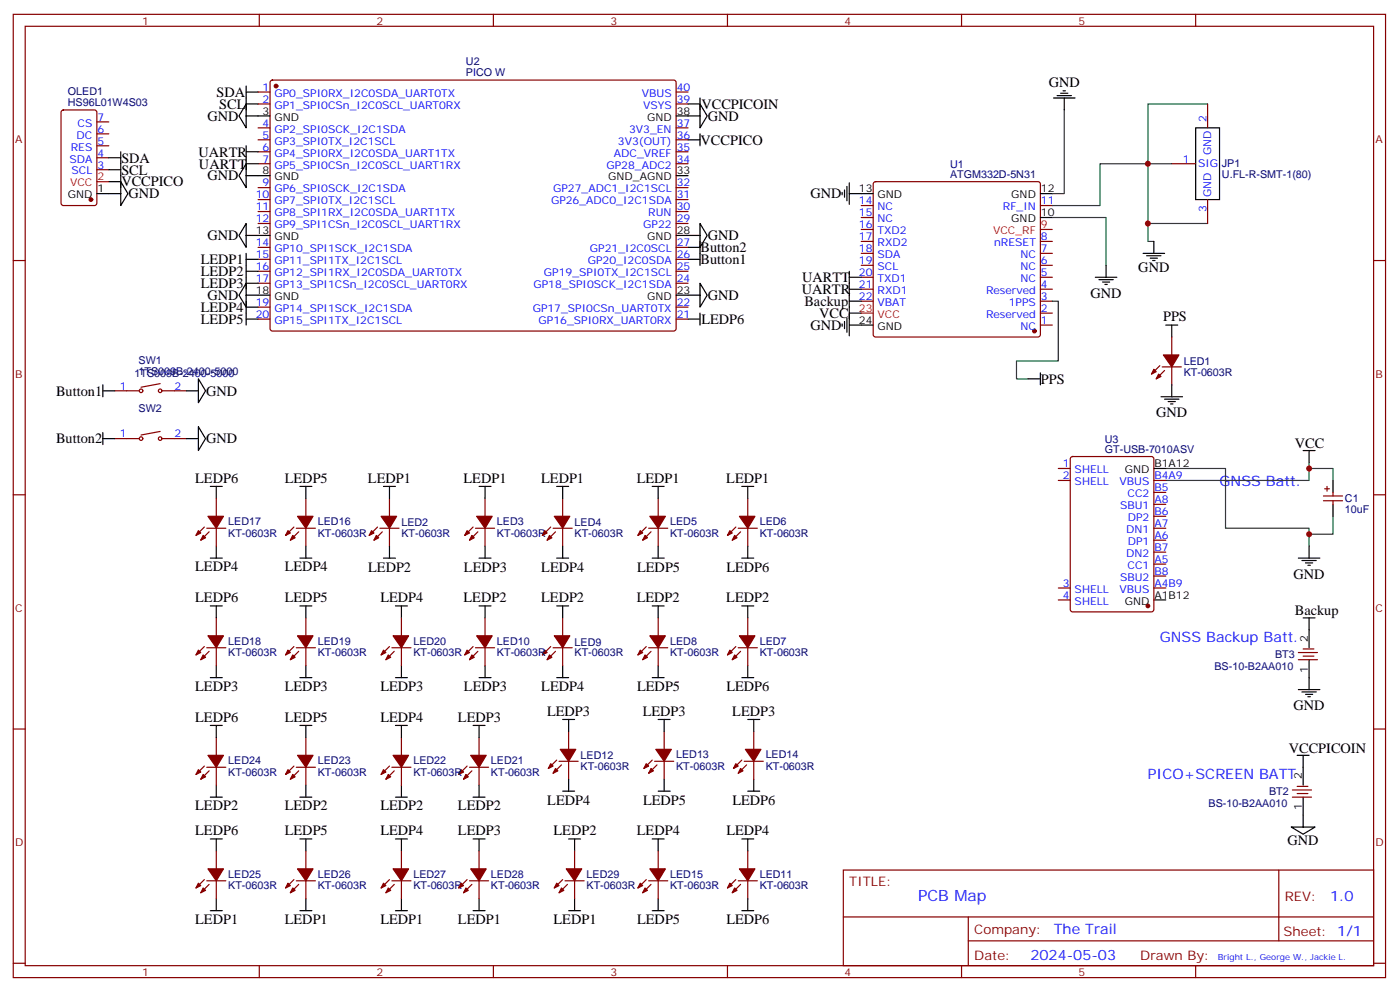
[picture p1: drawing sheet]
<svg xmlns="http://www.w3.org/2000/svg" width="414mm" height="293mm" viewBox="0 0 414 293" stroke-linecap="round" stroke-linejoin="round" font-family="sans-serif">
<g fill="none" stroke="#870000" stroke-width=".35">
<path d="M3.9 4.2h405.4v284.4h-405.4zM7.4 7.8h398.3v277.2h-398.3zM76.6 4.2v3.6M145.7 4.2v3.6M214.9 4.2v3.6M284 4.2v3.6M353.2 4.2v3.6M18.3 32.7l.4-.2h9.2l.7 .4v27.1l-.5 .6-9.4 .1-.6-.5-.1-27zM28.6 39.5h3.5M28.6 36h3.5M76.2 27.2h3.6M76.2 30.7h3.6"/>
<path d="M76.2 37.7h3.6M80 23.8l.5-.2 118.8 .1 .4 .6-.1 73-.6 .4h-118.8l-.4-.7v-72.7zM199.7 27.2h3.5M199.7 30.7h3.5M199.7 37.7h3.5M356.7 30.7v7M28.6 50.1h3.5M28.6 46.6h3.5M28.6 43h3.5M76.2 41.3h3.6M76.2 44.8h3.6M76.2 48.3h3.6"/>
<path d="M76.2 55.4h3.6M76.2 58.9h3.6M199.7 41.3h3.5M199.7 44.8h3.5M199.7 48.3h3.5M199.7 55.4h3.5M199.7 58.9h3.5M258.2 53.8l.4-.2h48l.5 .2 .2 .5v44.5l-.2 .5-.5 .2h-48l-.5-.3-.2-.4v-44.5zM346.1 48.3h7.1M356.7 58.9v7.1M3.9 76.9h3.5M76.2 62.4h3.6"/>
<path d="M76.2 66h3.6M76.2 73h3.6M76.2 76.6h3.6M199.7 62.4h3.5M199.7 66h3.5M199.7 73h3.5M199.7 76.6h3.5M254.4 78.3h3.5M254.4 74.8h3.5M254.4 71.3h3.5M254.4 60.7h3.5M254.4 64.2h3.5"/>
<path d="M254.4 67.7h3.5M307.3 78.3h3.5M307.3 74.8h3.5M307.3 71.3h3.5M307.3 60.7h3.5M405.7 76.9h3.6M76.2 80.1h3.6M76.2 83.6h3.6M76.2 90.7h3.6M76.2 94.2h3.6M199.7 80.1h3.5M199.7 83.6h3.5"/>
<path d="M199.7 90.7h3.5M199.7 94.2h3.5M254.4 88.9h3.5M254.4 85.4h3.5M254.4 81.8h3.5M307.3 96h3.5M307.3 92.4h3.5M307.3 88.9h3.5M307.3 85.4h3.5M307.3 81.8h3.5M346.1 99.5v5.3M33.9 115.4h7.1"/>
<path d="M47.3 113.2l-5.6 1.1M48 115.4h7.1M342.6 107.9l-2.5 2.5M343.3 108.3h5.6M344 109.4l-2.5 2.4M346.1 108.3v5.3M33.9 129.5h7.1M47.3 127.4l-5.6 1M48 129.5h7.1M312.6 138.3h3.5M316.4 135l.4-.2h23.3l.7 .4v44.7l-.4 .7h-23.6l-.6-.4-.1-44.7zM3.9 146h3.5"/>
<path d="M60.4 155.6l-2.5 2.4M61.1 155.9h5.6M61.8 157l-2.5 2.5M63.9 147.1v5.3M63.9 155.9v5.3M86.8 155.6l-2.5 2.4M87.5 155.9h5.7M88.2 157l-2.4 2.5M90.3 147.1v5.3M90.3 155.9v5.3M111.5 155.6l-2.5 2.4M112.2 155.9h5.7"/>
<path d="M112.9 157l-2.4 2.5M115 147.1v5.3M115 155.9v5.3M139.7 155.6l-2.4 2.4M140.4 155.9h5.7M141.1 157l-2.4 2.5M143.3 147.1v5.3M143.3 155.9v5.3M162.7 155.6l-2.5 2.4M163.4 155.9h5.6M164.1 157l-2.5 2.5M166.2 147.1v5.3"/>
<path d="M166.2 155.9v5.3M190.9 155.6l-2.5 2.4M191.6 155.9h5.6M192.3 157l-2.5 2.5M194.4 147.1v5.3M194.4 155.9v5.3M217.3 155.6l-2.4 2.4M218.1 155.9h5.6M218.8 157l-2.5 2.5M220.9 147.1v5.3M220.9 155.9v5.3M312.6 141.8h3.5"/>
<path d="M340.8 155.9h3.5M340.8 141.8h3.5M340.8 145.3h3.5M340.8 148.9h3.5M340.8 152.4h3.5M340.8 159.5h3.5M390.9 146.4h5.7M390.9 147.8h5.7M391.3 144.3h1.4M392 143.6v1.4M393.7 145.3v1.1M393.7 147.8v1.1"/>
<path d="M405.7 146h3.6M312.6 177.1h3.5M312.6 173.6h3.5M340.8 173.6h3.5M340.8 163h3.5M340.8 166.5h3.5M340.8 170h3.5M60.4 190.9l-2.5 2.4M61.1 191.2h5.6M61.8 192.3l-2.5 2.4M63.9 182.4v5.3M63.9 191.2v5.3"/>
<path d="M86.8 190.9l-2.5 2.4M87.5 191.2h5.7M88.2 192.3l-2.4 2.4M90.3 182.4v5.3M90.3 191.2v5.3M115 190.9l-2.4 2.4M115.7 191.2h5.7M116.5 192.3l-2.5 2.4M118.6 182.4v5.3M118.6 191.2v5.3M139.7 190.9l-2.4 2.4M140.4 191.2h5.7"/>
<path d="M141.1 192.3l-2.4 2.4M143.3 182.4v5.3M143.3 191.2v5.3M162.7 190.9l-2.5 2.4M163.4 191.2h5.6M164.1 192.3l-2.5 2.4M166.2 182.4v5.3M166.2 191.2v5.3M190.9 190.9l-2.5 2.4M191.6 191.2h5.6M192.3 192.3l-2.5 2.4M194.4 182.4v5.3"/>
<path d="M194.4 191.2v5.3M217.3 190.9l-2.4 2.4M218.1 191.2h5.6M218.8 192.3l-2.5 2.4M220.9 182.4v5.3M220.9 191.2v5.3M383.5 192.6h5.6M383.5 194.7h5.6M384.9 191.6h3.2M384.9 193.7h3.2M3.9 215.2h3.5M63.9 217.7v5.3"/>
<path d="M90.3 217.7v5.3M118.6 217.7v5.3M141.5 217.7v5.3M168 215.9v5.3M196.2 215.9v5.3M222.6 215.9v5.3M405.7 215.2h3.6M60.4 226.1l-2.5 2.5M61.1 226.5h5.6M61.8 227.5l-2.5 2.5M63.9 226.5v5.3M86.8 226.1l-2.5 2.5"/>
<path d="M87.5 226.5h5.7M88.2 227.5l-2.4 2.5M90.3 226.5v5.3M115 226.1l-2.4 2.5M115.7 226.5h5.7M116.5 227.5l-2.5 2.5M118.6 226.5v5.3M138 226.1l-2.5 2.5M138.7 226.5h5.6M139.4 227.5l-2.5 2.5M141.5 226.5v5.3M164.4 224.4l-2.4 2.4"/>
<path d="M165.1 224.7h5.7M165.8 225.8l-2.4 2.4M168 224.7v5.3M192.7 224.4l-2.5 2.4M193.4 224.7h5.6M194.1 225.8l-2.5 2.4M196.2 224.7v5.3M219.1 224.4l-2.5 2.4M219.8 224.7h5.7M220.5 225.8l-2.4 2.4M222.6 224.7v5.3M381.7 233.2h5.7"/>
<path d="M381.7 235.3h5.7M383.2 232.1h3.1M383.2 234.2h3.1M60.4 259.6l-2.5 2.5M61.1 260h5.6M63.9 251.2v5.3M63.9 260v5.3M86.8 259.6l-2.5 2.5M87.5 260h5.7M90.3 251.2v5.3M90.3 260v5.3M115 259.6l-2.4 2.5"/>
<path d="M115.7 260h5.7M118.6 251.2v5.3M118.6 260v5.3M138 259.6l-2.5 2.5M138.7 260h5.6M141.5 251.2v5.3M141.5 260v5.3M166.2 259.6l-2.5 2.5M166.9 260h5.6M169.7 251.2v5.3M169.7 260v5.3M190.9 259.6l-2.5 2.5"/>
<path d="M191.6 260h5.6M194.4 251.2v5.3M194.4 260v5.3M217.3 259.6l-2.4 2.5M218.1 260h5.6M220.9 251.2v5.3M220.9 260v5.3M249.1 256.8h156.6v28.2h-156.6zM377.7 256.8v20.9M61.8 261.1l-2.5 2.4M88.2 261.1l-2.4 2.4M116.5 261.1l-2.5 2.4"/>
<path d="M139.4 261.1l-2.5 2.4M167.6 261.1l-2.5 2.4M192.3 261.1l-2.5 2.4M218.8 261.1l-2.5 2.4M249.1 270.7h156.5M286 277.7h119.6M286 270.7v14.1M3.9 284.3h3.5M76.6 285v3.6M145.7 285v3.6M214.9 285v3.6M284 285v3.6"/>
<path d="M353.2 285v3.6M405.7 284.3h3.6"/>
<circle cx="41.7" cy="115.4" r=".53"/>
<circle cx="47.3" cy="115.4" r=".53"/>
<circle cx="41.7" cy="129.5" r=".53"/>
<circle cx="47.3" cy="129.5" r=".53"/>
</g>
<g fill="#870000" stroke="#870000" stroke-width=".35">
<path d="M342.2 110.4l.7 .7-1.4 .7z"/>
<path d="M340.8 109l.7 .7-1.4 .7z"/>
<path d="M343.6 104.8h4.6l-2.1 3.5z"/>
<path d="M111.2 158l.7 .8-1.4 .7z"/>
<path d="M109.7 156.6l.8 .7-1.5 .7z"/>
<path d="M112.6 152.4h4.6l-2.2 3.5z"/>
<path d="M139.4 158l.7 .8-1.4 .7z"/>
<path d="M138 156.6l.7 .7-1.4 .7z"/>
<path d="M140.8 152.4h4.6l-2.1 3.5z"/>
<path d="M162.3 158l.7 .8-1.4 .7z"/>
<path d="M160.9 156.6l.7 .7-1.4 .7z"/>
<path d="M163.7 152.4h4.6l-2.1 3.5z"/>
<path d="M190.5 158l.7 .8-1.4 .7z"/>
<path d="M189.1 156.6l.7 .7-1.4 .7z"/>
<path d="M191.9 152.4h4.6l-2.1 3.5z"/>
<path d="M217 158l.7 .8-1.4 .7z"/>
<path d="M215.6 156.6l.7 .7-1.4 .7z"/>
<path d="M218.4 152.4h4.6l-2.1 3.5z"/>
<path d="M217 193.3l.7 .7-1.4 .7z"/>
<path d="M215.6 191.9l.7 .7-1.4 .7z"/>
<path d="M218.4 187.7h4.6l-2.1 3.5z"/>
<path d="M190.5 193.3l.7 .7-1.4 .7z"/>
<path d="M189.1 191.9l.7 .7-1.4 .7z"/>
<path d="M191.9 187.7h4.6l-2.1 3.5z"/>
<path d="M162.3 193.3l.7 .7-1.4 .7z"/>
<path d="M160.9 191.9l.7 .7-1.4 .7z"/>
<path d="M163.7 187.7h4.6l-2.1 3.5z"/>
<path d="M139.4 193.3l.7 .7-1.4 .7z"/>
<path d="M138 191.9l.7 .7-1.4 .7z"/>
<path d="M140.8 187.7h4.6l-2.1 3.5z"/>
<path d="M164.1 226.8l.7 .7-1.4 .7z"/>
<path d="M162.7 225.4l.7 .7-1.4 .7z"/>
<path d="M165.5 221.2h4.6l-2.1 3.5z"/>
<path d="M192.3 226.8l.7 .7-1.4 .7z"/>
<path d="M190.9 225.4l.7 .7-1.4 .7z"/>
<path d="M193.7 221.2h4.6l-2.1 3.5z"/>
<path d="M218.8 226.8l.7 .7-1.4 .7z"/>
<path d="M217.3 225.4l.8 .7-1.5 .7z"/>
<path d="M220.2 221.2h4.6l-2.2 3.5z"/>
<path d="M217 262.1l.7 .7-1.4 .7z"/>
<path d="M215.6 260.7l.7 .7-1.4 .7z"/>
<path d="M218.4 256.5h4.6l-2.1 3.5z"/>
<path d="M190.5 262.1l.7 .7-1.4 .7z"/>
<path d="M189.1 260.7l.7 .7-1.4 .7z"/>
<path d="M191.9 256.5h4.6l-2.1 3.5z"/>
<path d="M86.5 158l.7 .8-1.4 .7z"/>
<path d="M85.1 156.6l.7 .7-1.5 .7z"/>
<path d="M87.9 152.4h4.6l-2.2 3.5z"/>
<path d="M60 158l.7 .8-1.4 .7z"/>
<path d="M58.6 156.6l.7 .7-1.4 .7z"/>
<path d="M61.4 152.4h4.6l-2.1 3.5z"/>
<path d="M60 193.3l.7 .7-1.4 .7z"/>
<path d="M58.6 191.9l.7 .7-1.4 .7z"/>
<path d="M61.4 187.7h4.6l-2.1 3.5z"/>
<path d="M86.5 193.3l.7 .7-1.4 .7z"/>
<path d="M85.1 191.9l.7 .7-1.5 .7z"/>
<path d="M87.9 187.7h4.6l-2.2 3.5z"/>
<path d="M114.7 193.3l.7 .7-1.4 .7z"/>
<path d="M113.3 191.9l.7 .7-1.4 .7z"/>
<path d="M116.1 187.7h4.6l-2.1 3.5z"/>
<path d="M137.6 228.6l.7 .7-1.4 .7z"/>
<path d="M136.2 227.2l.7 .7-1.4 .7z"/>
<path d="M139 223h4.6l-2.1 3.5z"/>
<path d="M114.7 228.6l.7 .7-1.4 .7z"/>
<path d="M113.3 227.2l.7 .7-1.4 .7z"/>
<path d="M116.1 223h4.6l-2.1 3.5z"/>
<path d="M86.5 228.6l.7 .7-1.4 .7z"/>
<path d="M85.1 227.2l.7 .7-1.5 .7z"/>
<path d="M87.9 223h4.6l-2.2 3.5z"/>
<path d="M60 228.6l.7 .7-1.4 .7z"/>
<path d="M58.6 227.2l.7 .7-1.4 .7z"/>
<path d="M61.4 223h4.6l-2.1 3.5z"/>
<path d="M60 262.1l.7 .7-1.4 .7z"/>
<path d="M58.6 260.7l.7 .7-1.4 .7z"/>
<path d="M61.4 256.5h4.6l-2.1 3.5z"/>
<path d="M86.5 262.1l.7 .7-1.4 .7z"/>
<path d="M85.1 260.7l.7 .7-1.5 .7z"/>
<path d="M87.9 256.5h4.6l-2.2 3.5z"/>
<path d="M114.7 262.1l.7 .7-1.4 .7z"/>
<path d="M113.3 260.7l.7 .7-1.4 .7z"/>
<path d="M116.1 256.5h4.6l-2.1 3.5z"/>
<path d="M137.6 262.1l.7 .7-1.4 .7z"/>
<path d="M136.2 260.7l.7 .7-1.4 .7z"/>
<path d="M139 256.5h4.6l-2.1 3.5z"/>
<path d="M165.8 262.1l.7 .7-1.4 .7z"/>
<path d="M164.4 260.7l.7 .7-1.4 .7z"/>
<path d="M167.3 256.5h4.5l-2.1 3.5z"/>
<circle cx="305.5" cy="97.7" r=".53"/>
<circle cx="81.5" cy="25.4" r=".53"/>
<circle cx="26.8" cy="58.9" r=".53"/>
<circle cx="339.1" cy="178.9" r=".53"/>
</g>
<path d="M28.6 53.6h3.5M307.3 67.7h3.5M254.4 92.4h3.5" fill="none" stroke="#f00" stroke-width=".35"/>
<g fill="none" stroke="#000" stroke-width=".35">
<path d="M72.7 30.7v7l-2.1-3.5zM72.7 34.2h7.1M72.7 27.2h3.5M72.7 25.4v7.1M72.7 30.7h3.5M199.7 34.2h7.1M203.2 30.7h3.6M206.8 30.7l2.1 3.5-2.1 3.5zM206.8 28.9v3.6M206.8 39.5v3.5M311.2 28.9h6.3M312.2 28.2h4.3"/>
<path d="M313.3 27.5h2.1M314 26.8h.7M314.4 28.9v3.6M353.2 37.7h7v21.2h-7zM28.6 57.2h7.1M32.1 53.6h3.6M32.1 46.6h3.6M32.1 50.1h3.6M35.7 53.6l2.1 3.6-2.1 3.5zM35.7 44.8v10.6M72.7 48.3v7.1l-2.1-3.5zM72.7 51.9h7.1"/>
<path d="M72.7 43v7.1M72.7 48.3h3.5M72.7 44.8h3.5M199.7 51.9h3.5M203.2 41.3h3.6M248.7 56.8v.7M249.4 56.1v2.1M250.2 55v4.3M250.9 57.2h7M250.9 54v6.3M307.3 57.2h3.5M72.7 66v7l-2.1-3.5z"/>
<path d="M72.7 69.5h7.1M72.7 74.8v10.6M72.7 76.6h3.5M199.7 69.5h7.1M203.2 76.6h3.6M203.2 73h3.6M206.8 66l2.1 3.5-2.1 3.5zM206.8 71.3v7M307.3 64.2h3.5M326.7 78.3v3.5M337.6 74.8h6.4M338.7 75.5h4.2"/>
<path d="M339.8 76.2h2.1M340.5 76.9h.7M340.8 71.3v3.5M72.7 83.6v7.1l-2.1-3.6zM72.7 87.1h7.1M72.7 88.9v7.1M72.7 80.1h3.5M72.7 83.6h3.5M72.7 90.7h3.5M72.7 94.2h3.5M199.7 87.1h7.1M203.2 94.2h3.6"/>
<path d="M206.8 83.6l2.1 3.5-2.1 3.6zM206.8 92.4v3.6M248.7 95.6v.7M249.4 94.9v2.1M250.2 93.8v4.3M250.9 96h7M250.9 80.1v19M250.9 92.4h3.5M250.9 81.8h3.5M250.9 85.4h3.5M250.9 88.9h3.5M323.5 81.8h6.4"/>
<path d="M324.6 82.6h4.2M325.6 83.3h2.2M326.4 84h.7M344.3 96h3.6M346.1 96v3.5M30.4 115.4h3.5M30.4 113.6v3.5M55.1 115.4h3.5M58.6 111.8l2.1 3.6-2.1 3.5zM303.8 111.8h3.5M307.3 110.1v3.5M342.9 117.1h6.4"/>
<path d="M344 117.8h4.2M345.1 118.5h2.1M345.8 119.2h.7M346.1 113.6v3.5M30.4 129.5h3.5M30.4 127.7v3.5M55.1 129.5h3.5M58.6 125.9l2.1 3.6-2.1 3.5zM340.8 138.3h3.5M384.9 133h3.5M386.7 133v3.5M62.1 143.6h3.6"/>
<path d="M63.9 143.6v3.5M88.6 143.6h3.5M90.3 143.6v3.5M113.3 143.6h3.5M115 143.6v3.5M141.5 143.6h3.5M143.3 143.6v3.5M164.4 143.6h3.6M166.2 143.6v3.5M192.7 143.6h3.5M194.4 143.6v3.5M219.1 143.6h3.5"/>
<path d="M220.9 143.6v3.5M393.7 141.8v3.5M393.7 148.9v3.5M62.1 164.7h3.6M62.1 178.9h3.6M63.9 161.2v3.5M63.9 178.9v3.5M88.6 164.7h3.5M88.6 178.9h3.5M90.3 161.2v3.5M90.3 178.9v3.5M113.3 164.7h3.5"/>
<path d="M115 161.2v3.5M116.8 178.9h3.5M118.6 178.9v3.5M141.5 164.7h3.5M141.5 178.9h3.5M143.3 161.2v3.5M143.3 178.9v3.5M164.4 164.7h3.6M164.4 178.9h3.6M166.2 161.2v3.5M166.2 178.9v3.5M192.7 164.7h3.5"/>
<path d="M192.7 178.9h3.5M194.4 161.2v3.5M194.4 178.9v3.5M219.1 164.7h3.5M219.1 178.9h3.5M220.9 161.2v3.5M220.9 178.9v3.5M340.8 177.1h3.5M383.5 164.7h6.4M384.6 165.5h4.2M385.6 166.2h2.1M386.3 166.9h.7"/>
<path d="M386.7 161.2v3.5M63.9 196.5v3.5M90.3 196.5v3.5M118.6 196.5v3.5M143.3 196.5v3.5M166.2 196.5v3.5M194.4 196.5v3.5M220.9 196.5v3.5M384.9 182.4h3.5M386.7 182.4v8.8M386.7 194.7v8.9M62.1 200h3.6"/>
<path d="M62.1 214.1h3.6M63.9 214.1v3.6M88.6 200h3.5M88.6 214.1h3.5M90.3 214.1v3.6M116.8 200h3.5M116.8 214.1h3.5M118.6 214.1v3.6M139.7 214.1h3.6M141.5 200h3.5M141.5 214.1v3.6M164.4 200h3.6"/>
<path d="M166.2 212.4h3.5M168 212.4v3.5M192.7 200h3.5M194.4 212.4h3.5M196.2 212.4v3.5M219.1 200h3.5M220.9 212.4h3.5M222.6 212.4v3.5M383.5 203.6h6.4M384.6 204.3h4.2M385.6 205h2.1M386.3 205.7h.7"/>
<path d="M62.1 235.3h3.6M63.9 231.8v3.5M88.6 235.3h3.5M90.3 231.8v3.5M116.8 235.3h3.5M118.6 231.8v3.5M139.7 235.3h3.6M141.5 231.8v3.5M166.2 233.5h3.5M168 230v3.5M194.4 233.5h3.5M196.2 230v3.5"/>
<path d="M220.9 233.5h3.5M222.6 230v3.5M383.2 223h3.5M384.9 223v8.8M384.9 235.3v8.8M62.1 247.7h3.6M63.9 247.7v3.5M88.6 247.7h3.5M90.3 247.7v3.5M116.8 247.7h3.5M118.6 247.7v3.5M139.7 247.7h3.6"/>
<path d="M141.5 247.7v3.5M168 247.7h3.5M169.7 247.7v3.5M192.7 247.7h3.5M194.4 247.7v3.5M219.1 247.7h3.5M220.9 247.7v3.5M381.4 244.1h7l-3.5 2.1zM62.1 268.8h3.6M63.9 265.3v3.5M88.6 268.8h3.5M90.3 265.3v3.5"/>
<path d="M116.8 268.8h3.5M118.6 265.3v3.5M139.7 268.8h3.6M141.5 265.3v3.5M168 268.8h3.5M169.7 265.3v3.5M192.7 268.8h3.5M194.4 265.3v3.5M219.1 268.8h3.5M220.9 265.3v3.5"/>
</g>
<path d="M314.4 32.5v24.7h-3.6M356.7 30.7h-17.6v40.6h1.7M346.1 48.3h-21.2v12.4h-14.1M310.8 64.2h15.9v14.1M339.1 66h17.6M310.8 88.9h1.8v17.6h-12.4v5.3h3.6M344.3 138.3h17.7v17.6h24.7v5.3M386.7 136.5v5.3h-42.4M386.7 138.3h7v3.5M393.7 152.4v5.3h-7" fill="none" stroke="#008700" stroke-width=".35"/>
<g fill="#c00">
<circle cx="386.7" cy="138.3" r=".88"/>
<circle cx="386.7" cy="157.7" r=".88"/>
<circle cx="339.1" cy="48.3" r=".88"/>
<circle cx="339.1" cy="66" r=".88"/>
</g>
<text font-size="4.6" fill="#00f" x="271.2" y="265.8">PCB Map</text>
<g font-size="4.2">
<text x="63.9" y="28.6">SDA</text>
<text x="309.8" y="25.8">GND</text>
<text x="61.2" y="35.6">GND</text>
<text x="64.8" y="32.1">SCL</text>
<text x="207.2" y="32.1">VCCPICOIN</text>
<text x="209.1" y="35.6">GND</text>
<text x="58.6" y="46.2">UARTR</text>
<text x="206.9" y="42.7">VCCPICO</text>
<text x="35.8" y="48">SDA</text>
<text x="35.8" y="51.5">SCL</text>
<text x="58.8" y="49.8">UARTT</text>
<text x="61.2" y="53.3">GND</text>
<text x="35.8" y="55">VCCPICO</text>
<text x="38" y="58.6">GND</text>
<text x="239.4" y="58.5">GND</text>
<text x="61.2" y="70.9">GND</text>
<text x="209.1" y="70.9">GND</text>
<text x="59.3" y="78">LEDP1</text>
<text x="206.9" y="78">Button1</text>
<text x="206.9" y="74.4">Button2</text>
<text x="59.3" y="81.5">LEDP2</text>
<text x="236.9" y="83.3">UARTT</text>
<text x="336.2" y="80.4">GND</text>
<text x="59.3" y="85">LEDP3</text>
<text x="61.2" y="88.5">GND</text>
<text x="209.1" y="88.5">GND</text>
<text x="236.8" y="86.8">UARTR</text>
<text x="322.1" y="87.8">GND</text>
<text x="59.3" y="92.1">LEDP4</text>
<text x="59.3" y="95.6">LEDP5</text>
<text x="207.2" y="95.6">LEDP6</text>
<text x="237.6" y="90.3">Backup</text>
<text x="242" y="93.9">VCC</text>
<text x="343.5" y="94.9">PPS</text>
<text x="239.4" y="97.4">GND</text>
<text x="307.5" y="113.3">PPS</text>
<text x="16.6" y="116.8">Button1</text>
<text x="60.9" y="116.8">GND</text>
<text x="341.5" y="123.2">GND</text>
<text x="16.6" y="130.9">Button2</text>
<text x="60.9" y="130.9">GND</text>
<text x="382.4" y="132.3">VCC</text>
<text x="57.7" y="142.5">LEDP6</text>
<text x="84.1" y="142.5">LEDP5</text>
<text x="108.7" y="142.5">LEDP1</text>
<text x="136.9" y="142.5">LEDP1</text>
<text x="159.8" y="142.5">LEDP1</text>
<text x="188.1" y="142.5">LEDP1</text>
<text x="214.5" y="142.5">LEDP1</text>
<text x="57.7" y="168.6">LEDP4</text>
<text x="84.1" y="168.6">LEDP4</text>
<text x="108.7" y="168.7">LEDP2</text>
<text x="137" y="168.7">LEDP3</text>
<text x="159.9" y="168.7">LEDP4</text>
<text x="188.2" y="168.7">LEDP5</text>
<text x="214.6" y="168.7">LEDP6</text>
<text x="382.1" y="170.8">GND</text>
<text x="57.7" y="177.8">LEDP6</text>
<text x="84.1" y="177.8">LEDP5</text>
<text x="112.3" y="177.8">LEDP4</text>
<text x="136.9" y="177.8">LEDP2</text>
<text x="159.8" y="177.8">LEDP2</text>
<text x="188.1" y="177.8">LEDP2</text>
<text x="214.5" y="177.8">LEDP2</text>
<text x="382.4" y="181.7">Backup</text>
<text x="57.7" y="203.9">LEDP3</text>
<text x="84.1" y="203.9">LEDP3</text>
<text x="112.3" y="203.9">LEDP3</text>
<text x="137" y="204">LEDP3</text>
<text x="159.9" y="204">LEDP4</text>
<text x="188.2" y="204">LEDP5</text>
<text x="214.6" y="204">LEDP6</text>
<text x="382.1" y="209.7">GND</text>
<text x="57.7" y="213">LEDP6</text>
<text x="84.1" y="213">LEDP5</text>
<text x="112.3" y="213">LEDP4</text>
<text x="135.3" y="213">LEDP3</text>
<text x="161.6" y="211.3">LEDP3</text>
<text x="189.8" y="211.3">LEDP3</text>
<text x="216.3" y="211.3">LEDP3</text>
<text x="380.7" y="222.3">VCCPICOIN</text>
<text x="57.7" y="239.2">LEDP2</text>
<text x="84.1" y="239.2">LEDP2</text>
<text x="112.3" y="239.2">LEDP2</text>
<text x="135.3" y="239.2">LEDP2</text>
<text x="161.7" y="237.5">LEDP4</text>
<text x="190" y="237.5">LEDP5</text>
<text x="216.3" y="237.5">LEDP6</text>
<text x="57.7" y="246.5">LEDP6</text>
<text x="84.1" y="246.5">LEDP5</text>
<text x="112.3" y="246.5">LEDP4</text>
<text x="135.3" y="246.5">LEDP3</text>
<text x="163.5" y="246.5">LEDP2</text>
<text x="188.1" y="246.5">LEDP4</text>
<text x="214.6" y="246.5">LEDP4</text>
<text x="380.3" y="249.4">GND</text>
<text x="57.7" y="272.7">LEDP1</text>
<text x="84.1" y="272.7">LEDP1</text>
<text x="112.3" y="272.7">LEDP1</text>
<text x="135.3" y="272.7">LEDP1</text>
<text x="163.5" y="272.7">LEDP1</text>
<text x="188.2" y="272.8">LEDP5</text>
<text x="214.6" y="272.8">LEDP6</text>
</g>
<g font-size="4.2" fill="#00f">
<text x="360.2" y="143.6">GNSS Batt.</text>
<text x="342.6" y="189.4">GNSS Backup Batt.</text>
<text x="339.1" y="230">PICO+SCREEN BATT</text>
<text x="392.9" y="266.1">1.0</text>
<text x="311.3" y="275.6">The Trail</text>
<text x="304.3" y="283.4">2024-05-03</text>
</g>
<g font-size="3.9" fill="#800">
<text x="250.9" y="261.4">TITLE:</text>
<text x="379.5" y="266.1">REV:</text>
<text x="287.8" y="275.6">Company:</text>
<text x="379.1" y="276.2">Sheet: 1/1</text>
<text x="287.8" y="283.3">Date:</text>
<text x="336.8" y="283.4">Drawn By:</text>
</g>
<g font-size="3.2" fill="#800">
<text x="42" y="7.2">1</text>
<text x="111.2" y="7.2">2</text>
<text x="180.3" y="7.2">3</text>
<text x="249.4" y="7.2">4</text>
<text x="318.6" y="7.2">5</text>
<text x="4.4" y="42.3">A</text>
<text x="406.3" y="42.3">A</text>
<text x="4.4" y="111.5">B</text>
<text x="406.3" y="111.5">B</text>
<text x="4.4" y="180.6">C</text>
<text x="406.3" y="180.6">C</text>
<text x="4.4" y="249.8">D</text>
<text x="406.3" y="249.8">D</text>
<text x="42" y="288">1</text>
<text x="111.2" y="288">2</text>
<text x="180.3" y="288">3</text>
<text x="249.4" y="288">4</text>
<text x="318.6" y="288">5</text>
</g>
<g font-size="3.2" fill="#000080">
<text x="137.6" y="22.5">PICO W</text>
<text x="137.6" y="19.3">U2</text>
<text x="20" y="28.2">OLED1</text>
<text x="20" y="31.4">HS96L01W4S03</text>
<text x="280.6" y="52.4">ATGM332D-5N31</text>
<text x="280.6" y="49.5">U1</text>
<text x="360.9" y="52.6">U.FL-R-SMT-1(80)</text>
<text x="360.9" y="49.4">JP1</text>
<text x="40.9" y="107.4">SW1</text>
<text x="349.6" y="107.7">LED1</text>
<text x="40.9" y="110.6">1TS009B-2400-5000</text>
<text x="349.6" y="110.9">KT-0603R</text>
<text x="40.9" y="121.5">SW2</text>
<text x="326.3" y="130.8">U3</text>
<text x="326.3" y="133.7">GT-USB-7010ASV</text>
<text x="397.3" y="148.2">C1</text>
<text x="67.4" y="155.1">LED17</text>
<text x="93.9" y="155.1">LED16</text>
<text x="118.6" y="155.3">LED2</text>
<text x="146.8" y="155.1">LED3</text>
<text x="169.7" y="155.3">LED4</text>
<text x="197.9" y="155.1">LED5</text>
<text x="224.4" y="155.1">LED6</text>
<text x="397.3" y="151.3">10uF</text>
<text x="67.4" y="158.5">KT-0603R</text>
<text x="93.9" y="158.5">KT-0603R</text>
<text x="118.6" y="158.5">KT-0603R</text>
<text x="146.8" y="158.5">KT-0603R</text>
<text x="169.7" y="158.5">KT-0603R</text>
<text x="197.9" y="158.5">KT-0603R</text>
<text x="224.4" y="158.5">KT-0603R</text>
<text x="67.4" y="190.4">LED18</text>
<text x="93.9" y="190.4">LED19</text>
<text x="122.1" y="190.4">LED20</text>
<text x="146.8" y="190.4">LED10</text>
<text x="169.7" y="190.6">LED9</text>
<text x="197.9" y="190.4">LED8</text>
<text x="224.4" y="190.4">LED7</text>
<text x="67.4" y="193.8">KT-0603R</text>
<text x="93.9" y="193.8">KT-0603R</text>
<text x="122.1" y="193.8">KT-0603R</text>
<text x="146.8" y="193.8">KT-0603R</text>
<text x="169.7" y="193.8">KT-0603R</text>
<text x="197.9" y="193.8">KT-0603R</text>
<text x="224.4" y="193.8">KT-0603R</text>
<text x="358.7" y="197.6">BS-10-B2AA010</text>
<text x="376.6" y="194.1">BT3</text>
<text x="67.4" y="225.6">LED24</text>
<text x="93.9" y="225.6">LED23</text>
<text x="122.1" y="225.6">LED22</text>
<text x="145" y="225.6">LED21</text>
<text x="171.5" y="227.3">KT-0603R</text>
<text x="171.5" y="224.1">LED12</text>
<text x="199.7" y="227.3">KT-0603R</text>
<text x="199.7" y="223.9">LED13</text>
<text x="226.2" y="227.3">KT-0603R</text>
<text x="226.2" y="223.9">LED14</text>
<text x="67.4" y="229">KT-0603R</text>
<text x="93.9" y="229">KT-0603R</text>
<text x="122.1" y="229">KT-0603R</text>
<text x="145" y="229">KT-0603R</text>
<text x="357" y="238.2">BS-10-B2AA010</text>
<text x="374.8" y="234.7">BT2</text>
<text x="67.4" y="262.6">KT-0603R</text>
<text x="67.4" y="259.2">LED25</text>
<text x="93.9" y="262.6">KT-0603R</text>
<text x="93.9" y="259.2">LED26</text>
<text x="122.1" y="262.6">KT-0603R</text>
<text x="122.1" y="259.2">LED27</text>
<text x="145" y="262.6">KT-0603R</text>
<text x="145" y="259.2">LED28</text>
<text x="173.2" y="262.6">KT-0603R</text>
<text x="173.2" y="259.2">LED29</text>
<text x="197.9" y="262.6">KT-0603R</text>
<text x="197.9" y="259.2">LED15</text>
<text x="224.4" y="262.6">KT-0603R</text>
<text x="224.4" y="259.2">LED11</text>
</g>
<g font-size="3.2" fill="#00f">
<text x="77.6" y="26.8">1</text>
<text x="81.1" y="28.6">GP0_SPI0RX_I2C0SDA_UART0TX</text>
<text x="189.6" y="28.6">VBUS</text>
<text x="199.9" y="26.8">40</text>
<text x="28.8" y="35.6">7</text>
<text x="77.6" y="30.3">2</text>
<text x="81.1" y="32.1">GP1_SPI0CSn_I2C0SCL_UART0RX</text>
<text x="189.9" y="32.1">VSYS</text>
<text x="199.9" y="30.3">39</text>
<text x="356.3" y="36" transform="rotate(-90 356.3 36)">2</text>
<text x="22.6" y="40.9">DC</text>
<text x="22.9" y="37.4">CS</text>
<text x="28.8" y="39.2">6</text>
<text x="77.6" y="37.4">4</text>
<text x="77.6" y="40.9">5</text>
<text x="81.1" y="39.2">GP2_SPI0SCK_I2C1SDA</text>
<text x="185.8" y="39.2">3V3_EN</text>
<text x="199.9" y="40.9">36</text>
<text x="199.9" y="37.4">37</text>
<text x="20.5" y="48">SDA</text>
<text x="20.9" y="44.5">RES</text>
<text x="28.8" y="46.2">4</text>
<text x="28.8" y="42.7">5</text>
<text x="77.6" y="44.5">6</text>
<text x="77.6" y="48">7</text>
<text x="81.1" y="42.7">GP3_SPI0TX_I2C1SCL</text>
<text x="81.1" y="46.2">GP4_SPI0RX_I2C0SDA_UART1TX</text>
<text x="181.4" y="46.2">ADC_VREF</text>
<text x="182.5" y="42.7">3V3(OUT)</text>
<text x="199.9" y="48">34</text>
<text x="199.9" y="44.5">35</text>
<text x="349.4" y="48">1</text>
<text x="357.8" y="45.7" transform="rotate(-90 357.8 45.7)">GND</text>
<text x="21.2" y="51.5">SCL</text>
<text x="28.8" y="49.7">3</text>
<text x="81.1" y="49.7">GP5_SPI0CSn_I2C0SCL_UART1RX</text>
<text x="179.1" y="49.7">GP28_ADC2</text>
<text x="353.9" y="49.4">SIG</text>
<text x="75.6" y="58.6">10</text>
<text x="77.6" y="55">9</text>
<text x="81.1" y="56.8">GP6_SPI0SCK_I2C1SDA</text>
<text x="163.4" y="56.8">GP27_ADC1_I2C1SCL</text>
<text x="199.9" y="58.6">31</text>
<text x="199.9" y="55">32</text>
<text x="357.8" y="58.2" transform="rotate(-90 357.8 58.2)">GND</text>
<text x="75.6" y="62.1">11</text>
<text x="75.6" y="65.6">12</text>
<text x="81.1" y="60.3">GP7_SPI0TX_I2C1SCL</text>
<text x="81.1" y="63.9">GP8_SPI1RX_I2C0SDA_UART1TX</text>
<text x="162.8" y="60.3">GP26_ADC0_I2C1SDA</text>
<text x="191.5" y="63.9">RUN</text>
<text x="199.9" y="65.6">29</text>
<text x="199.9" y="62.1">30</text>
<text x="253.7" y="60.3">14</text>
<text x="253.7" y="63.9">15</text>
<text x="259.2" y="62.1">NC</text>
<text x="259.2" y="65.6">NC</text>
<text x="296.2" y="62.1">RF_IN</text>
<text x="307.5" y="60.3">11</text>
<text x="356.3" y="62.7" transform="rotate(-90 356.3 62.7)">3</text>
<text x="81.1" y="67.4">GP9_SPI1CSn_I2C0SCL_UART1RX</text>
<text x="190" y="67.4">GP22</text>
<text x="253.7" y="67.4">16</text>
<text x="253.7" y="70.9">17</text>
<text x="259.2" y="69.1">TXD2</text>
<text x="307.5" y="70.9">8</text>
<text x="75.6" y="72.7">14</text>
<text x="75.6" y="76.2">15</text>
<text x="81.1" y="74.4">GP10_SPI1SCK_I2C1SDA</text>
<text x="81.1" y="78">GP11_SPI1TX_I2C1SCL</text>
<text x="173.6" y="78">GP20_I2C0SDA</text>
<text x="174.2" y="74.4">GP21_I2C0SCL</text>
<text x="199.9" y="76.2">26</text>
<text x="199.9" y="72.7">27</text>
<text x="253.7" y="74.4">18</text>
<text x="253.7" y="78">19</text>
<text x="259.2" y="72.7">RXD2</text>
<text x="259.2" y="76.2">SDA</text>
<text x="293.6" y="72.7">nRESET</text>
<text x="301.4" y="76.2">NC</text>
<text x="307.5" y="78">6</text>
<text x="307.5" y="74.4">7</text>
<text x="75.6" y="79.7">16</text>
<text x="75.6" y="83.3">17</text>
<text x="81.1" y="81.5">GP12_SPI1RX_I2C0SDA_UART0TX</text>
<text x="160.7" y="81.5">GP19_SPI0TX_I2C1SCL</text>
<text x="199.9" y="83.3">24</text>
<text x="199.9" y="79.7">25</text>
<text x="253.7" y="81.5">20</text>
<text x="259.2" y="79.7">SCL</text>
<text x="259.2" y="83.3">TXD1</text>
<text x="301.4" y="83.3">NC</text>
<text x="301.4" y="79.7">NC</text>
<text x="307.5" y="81.5">5</text>
<text x="81.1" y="85">GP13_SPI1CSn_I2C0SCL_UART0RX</text>
<text x="157.6" y="85">GP18_SPI0SCK_I2C1SDA</text>
<text x="253.7" y="85">21</text>
<text x="253.7" y="88.5">22</text>
<text x="259.2" y="86.8">RXD1</text>
<text x="291.3" y="86.8">Reserved</text>
<text x="307.5" y="88.5">3</text>
<text x="307.5" y="85">4</text>
<text x="75.6" y="90.3">19</text>
<text x="75.6" y="93.8">20</text>
<text x="81.1" y="92.1">GP14_SPI1SCK_I2C1SDA</text>
<text x="81.1" y="95.6">GP15_SPI1TX_I2C1SCL</text>
<text x="157.3" y="92.1">GP17_SPI0CSn_UART0TX</text>
<text x="159.1" y="95.6">GP16_SPI0RX_UART0RX</text>
<text x="199.9" y="93.8">21</text>
<text x="199.9" y="90.3">22</text>
<text x="259.2" y="90.3">VBAT</text>
<text x="291.3" y="93.8">Reserved</text>
<text x="298" y="90.3">1PPS</text>
<text x="307.5" y="95.6">1</text>
<text x="307.5" y="92.1">2</text>
<text x="301.4" y="97.4">NC</text>
<text x="35.4" y="115">1</text>
<text x="51.5" y="115">2</text>
<text x="35.4" y="129.1">1</text>
<text x="51.5" y="129.1">2</text>
<text x="313.9" y="137.9">1</text>
<text x="313.9" y="141.5">2</text>
<text x="317.4" y="143.2">SHELL</text>
<text x="317.4" y="139.7">SHELL</text>
<text x="330.7" y="143.2">VBUS</text>
<text x="341" y="141.5">B4A9</text>
<text x="333.1" y="146.8">CC2</text>
<text x="341" y="145">B5</text>
<text x="341" y="148.5">A8</text>
<text x="330.8" y="150.3">SBU1</text>
<text x="333.1" y="153.8">DP2</text>
<text x="341" y="152">B6</text>
<text x="341" y="155.6">A7</text>
<text x="332.7" y="157.3">DN1</text>
<text x="333.1" y="160.9">DP1</text>
<text x="341" y="159.1">A6</text>
<text x="332.7" y="164.4">DN2</text>
<text x="333.1" y="167.9">CC1</text>
<text x="341" y="162.6">B7</text>
<text x="341" y="166.2">A5</text>
<text x="313.9" y="173.2">3</text>
<text x="330.8" y="171.4">SBU2</text>
<text x="341" y="169.7">B8</text>
<text x="341" y="173.2">A4B9</text>
<text x="313.9" y="176.7">4</text>
<text x="317.4" y="178.5">SHELL</text>
<text x="317.4" y="175">SHELL</text>
<text x="330.7" y="175">VBUS</text>
</g>
<g font-size="3.2">
<text x="77.6" y="33.9">3</text>
<text x="81.1" y="35.6">GND</text>
<text x="191.1" y="35.6">GND</text>
<text x="199.9" y="33.9">38</text>
<text x="77.6" y="51.5">8</text>
<text x="81.1" y="53.3">GND</text>
<text x="179.7" y="53.3">GND_AGND</text>
<text x="199.9" y="51.5">33</text>
<text x="20" y="58.6">GND</text>
<text x="28.8" y="56.8">1</text>
<text x="253.7" y="56.8">13</text>
<text x="259.2" y="58.6">GND</text>
<text x="298.7" y="58.6">GND</text>
<text x="307.5" y="56.8">12</text>
<text x="298.7" y="65.6">GND</text>
<text x="307.5" y="63.9">10</text>
<text x="75.6" y="69.1">13</text>
<text x="81.1" y="70.9">GND</text>
<text x="191.1" y="70.9">GND</text>
<text x="199.9" y="69.1">28</text>
<text x="75.6" y="86.8">18</text>
<text x="81.1" y="88.5">GND</text>
<text x="191.1" y="88.5">GND</text>
<text x="199.9" y="86.8">23</text>
<text x="253.7" y="95.6">24</text>
<text x="259.2" y="97.4">GND</text>
<text x="341" y="137.9">B1A12</text>
<text x="332.2" y="139.7">GND</text>
<text x="332.2" y="178.5">GND</text>
<text x="341" y="176.7">A1B12</text>
<text x="386.3" y="189.4" transform="rotate(-90 386.3 189.4)">2</text>
<text x="386.3" y="198.5" transform="rotate(-90 386.3 198.5)">1</text>
<text x="384.6" y="230" transform="rotate(-90 384.6 230)">2</text>
<text x="384.6" y="239.1" transform="rotate(-90 384.6 239.1)">1</text>
</g>
<g font-size="3.2" fill="#f00">
<text x="28.8" y="53.3">2</text>
<text x="20.7" y="55">VCC</text>
<text x="293.4" y="69.1">VCC_RF</text>
<text x="307.5" y="67.4">9</text>
<text x="253.7" y="92.1">23</text>
<text x="259.2" y="93.8">VCC</text>
</g>
<text font-size="2.5" fill="#00f" x="359.7" y="283.4">Bright L., George W., Jackie L.</text>
</svg>
